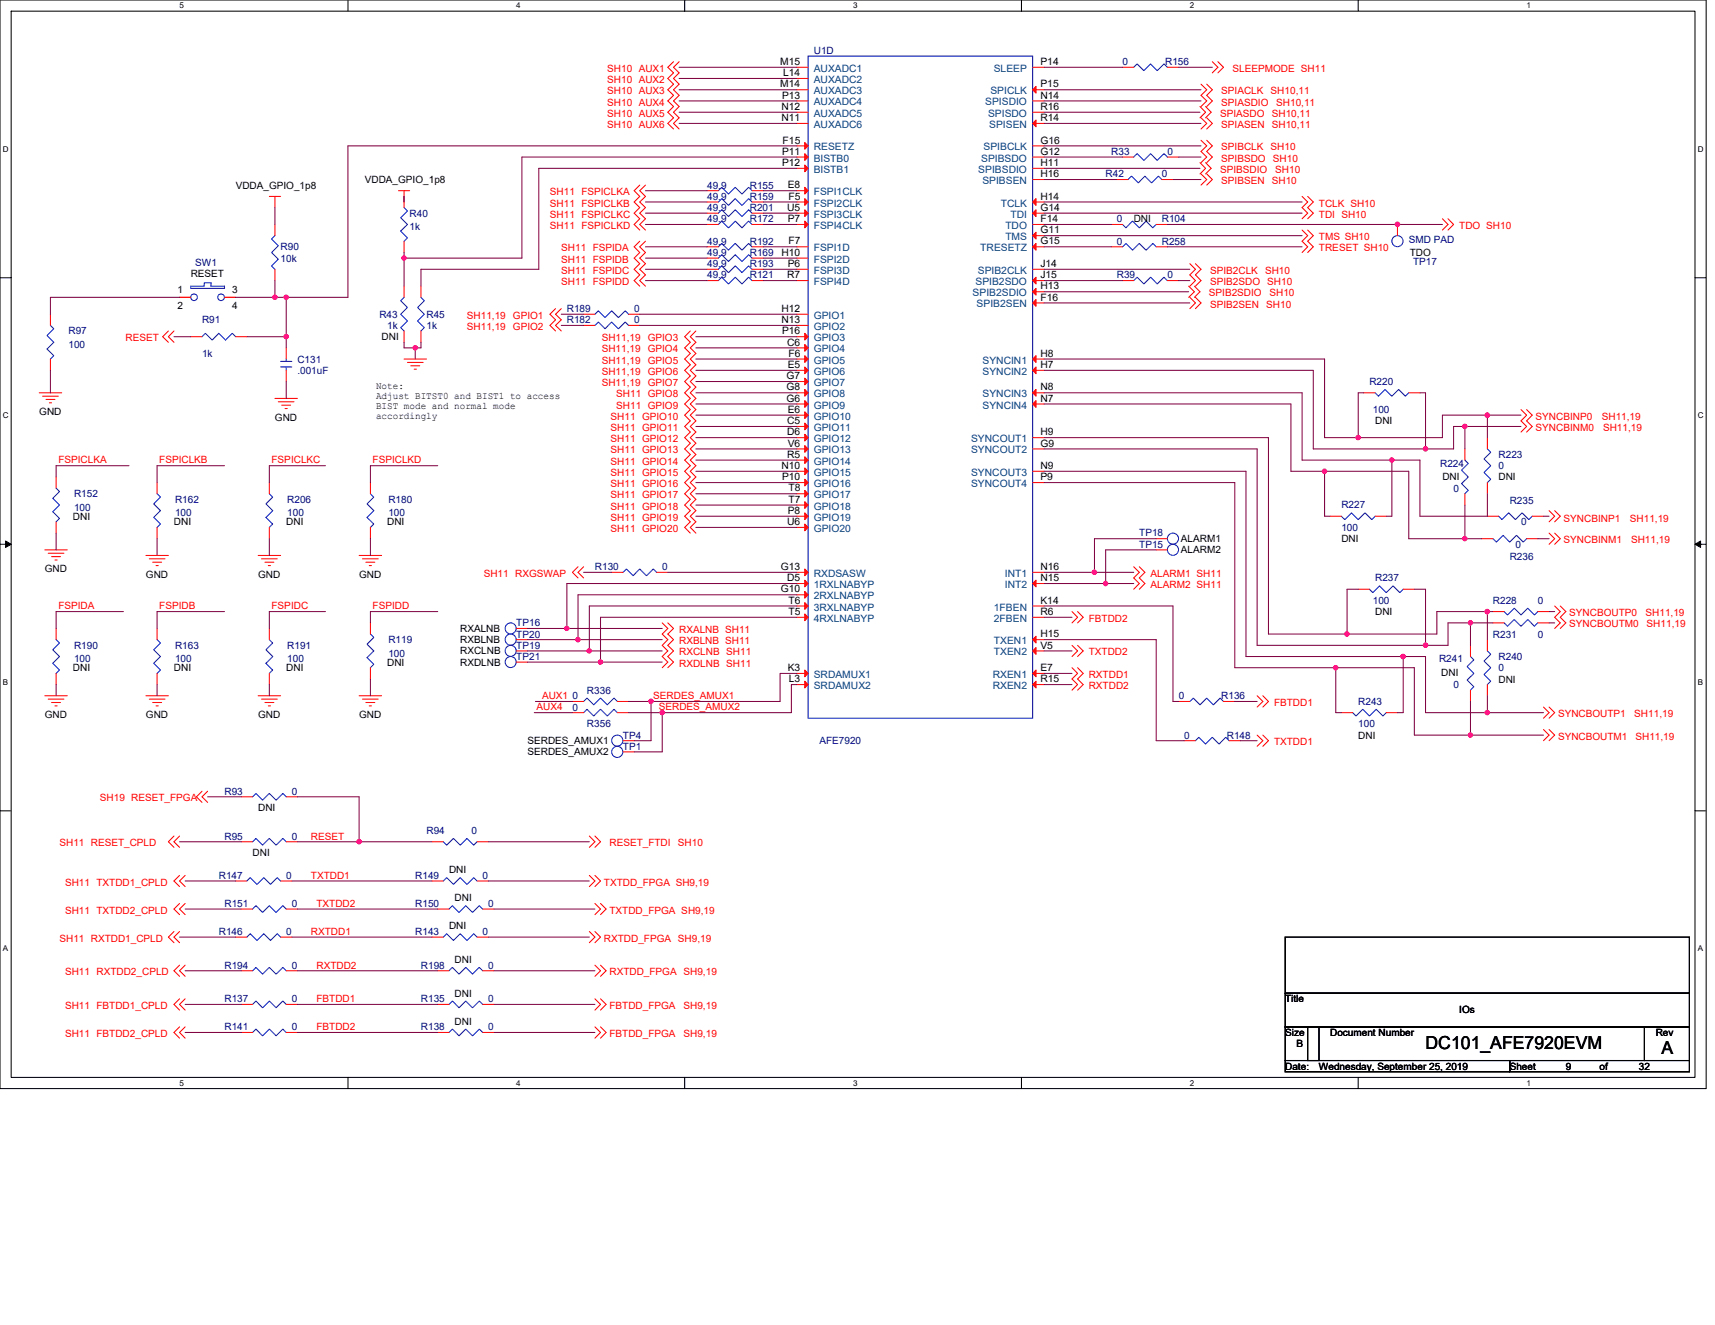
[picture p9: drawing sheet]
<svg xmlns="http://www.w3.org/2000/svg" width="279mm" height="216mm" viewBox="0 0 279 216" stroke-linecap="round" stroke-linejoin="round" font-family="sans-serif">
<path d="M0 0h278v177.4h-278zM1.8 1.8h274.3v173.8h-274.3z" fill="none" stroke="#000" stroke-width=".17"/>
<g fill="#fff">
<path d="M29.3 .2h.7v1.5h-.7z"/>
<path d="M29.3 175.7h.7v1.5h-.7z"/>
</g>
<path d="M56.7 0v1.8M56.7 175.6v1.8" fill="none" stroke="#000" stroke-width=".17"/>
<g fill="#fff">
<path d="M84.1 .2h.7v1.5h-.7z"/>
<path d="M84.1 175.7h.7v1.5h-.7z"/>
</g>
<path d="M111.5 0v1.8M111.5 175.6v1.8" fill="none" stroke="#000" stroke-width=".17"/>
<g fill="#fff">
<path d="M139 .2h.7v1.5h-.7z"/>
<path d="M139 175.7h.7v1.5h-.7z"/>
</g>
<path d="M166.4 0v1.8M166.4 175.6v1.8" fill="none" stroke="#000" stroke-width=".17"/>
<g fill="#fff">
<path d="M193.8 .2h.8v1.5h-.8z"/>
<path d="M193.8 175.7h.8v1.5h-.8z"/>
</g>
<path d="M221.3 0v1.8M221.3 175.6v1.8" fill="none" stroke="#000" stroke-width=".17"/>
<g fill="#fff">
<path d="M248.7 .2h.7v1.5h-.7z"/>
<path d="M248.7 175.7h.7v1.5h-.7z"/>
<path d="M.5 23.5h.9v1.5h-.9z"/>
<path d="M276.6 23.5h1v1.5h-1z"/>
<path d="M.5 67h.9v1.4h-.9z"/>
<path d="M276.6 67h1v1.4h-1z"/>
</g>
<path d="M0 45.3h1.8M276.1 45.3h1.9" fill="none" stroke="#000" stroke-width=".17"/>
<g fill="#fff">
<path d="M.5 110.4h.8v1.5h-.8z"/>
<path d="M276.6 110.4h.9v1.5h-.9z"/>
</g>
<path d="M0 88.7h1.8M276.1 88.7h1.9" fill="none" stroke="#000" stroke-width=".17"/>
<path d="M.9 88.2l.9 .5-.9 .5zM276.1 88.7l1-.5v1z" fill="#000" stroke="#000" stroke-width=".16"/>
<g fill="#fff">
<path d="M.5 153.8h.8v1.5h-.8z"/>
<path d="M276.6 153.8h.9v1.5h-.9z"/>
</g>
<path d="M0 132.1h1.8M276.1 132.1h1.9M209.4 152.7h65.8v9.1h-65.8zM209.4 161.8h65.8v5.5h-65.8zM209.4 167.3h5.5v5.5h-5.5zM209.4 172.8h36.6v1.8h-36.6zM213 167.3h54.9v5.5h-54.9zM246 172.8h29.2v1.8h-29.2zM267.9 167.3h7.3v5.5h-7.3z" fill="none" stroke="#000" stroke-width=".17"/>
<g fill="none" stroke="#f00" stroke-width=".17">
<path d="M109.7 10.1l-.9 .9 .9 .9-.9 .9 .9 .9-.9 .9 .9 .9-.9 .9 .9 1-.9 .9 .9 .9-.9 .9 .9 .9M110.6 10.1l-.9 .9 .9 .9-.9 .9 .9 .9-.9 .9 .9 .9-.9 .9 .9 1-.9 .9 .9 .9-.9 .9 .9 .9M129.8 11h1.9M129.8 12.8h1.9M129.8 14.6h1.9M129.8 16.4h1.9M129.8 18.3h1.9M168.2 14.6h1.9M168.2 16.4h1.9M168.2 18.3h1.9M168.2 11h1.9M182.9 11h1.8"/>
<path d="M190.2 11h1.8M195.5 17.4l.9 .9-.9 .9M195.7 13.7l.9 .9-.9 .9 .9 .9-.9 1M195.7 19.2l.9 .9-.9 .9M196.4 17.4l.9 .9-.9 .9M196.6 13.7l.9 .9-.9 .9 .9 .9-.9 1M196.6 19.2l.9 .9-.9 .9M197.5 10.1l.9 .9-.9 .9M198.4 10.1l.9 .9-.9 .9M43.9 32h1.8M44.8 32v1.8M44.8 36.6v1.8"/>
<path d="M64.9 31.1h1.8M65.8 31.1v1.8M65.8 32v1.8M65.8 39.3v1.8M104.2 30.2l-.9 .9 .9 .9-.9 .9 .9 .9-.9 .9 .9 .9-.9 1 .9 .9M104.2 39.3l-.9 .9 .9 .9-.9 1 .9 .9-.9 .9 .9 .9-.9 .9 .9 .9M105.2 30.2l-1 .9 1 .9-1 .9 1 .9-1 .9 1 .9-1 1 1 .9M105.2 39.3l-1 .9 1 .9-1 1 1 .9-1 .9 1 .9-1 .9 1 .9M115.2 32.9h1.8M115.2 31.1h1.8M115.2 34.7h1.8M115.2 36.6h1.8"/>
<path d="M122.5 32.9h1.9M122.5 31.1h1.9M122.5 34.7h1.9M122.5 36.6h1.9M129.8 20.1h1.9M129.8 25.6h1.9M129.8 27.4h1.9M129.8 31.1h1.9M129.8 32.9h1.9M129.8 34.7h1.9M129.8 36.6h1.9M129.8 23.8h1.9"/>
<path d="M168.2 20.1h1.9M168.2 23.8h1.9M168.2 25.6h1.9M168.2 29.3h1.9M168.2 27.4h1.9M168.2 32.9h1.9M168.2 34.7h1.9M168.2 36.6h1.9M168.2 38.4h1.9M181 36.6h1.9M181.9 29.3h1.9M182.9 25.6h1.8"/>
<path d="M188.4 36.6h1.8M189.3 29.3h1.8M190.2 25.6h1.8M195.5 26.5l.9 .9-.9 .9M195.7 22.9l.9 .9-.9 .9 .9 .9-.9 .9M195.7 28.3l.9 1-.9 .9M196.4 26.5l.9 .9-.9 .9M196.6 22.9l.9 .9-.9 .9 .9 .9-.9 .9M196.6 28.3l.9 1-.9 .9M212.1 37.5l.9 .9-.9 .9 .9 .9-.9 .9M212.1 32l.9 .9-.9 .9 .9 .9-.9 .9M213 37.5l1 .9-1 .9 1 .9-1 .9"/>
<path d="M213 32l1 .9-1 .9 1 .9-1 .9M227.7 36.6v1.8M235 35.6l.9 1-.9 .9M235.9 35.6l.9 1-.9 .9M8.2 51.2v1.8M8.2 58.5v1.8M27.4 53.9l-.9 1 .9 .9M28.3 53.9l-.9 1 .9 .9M29.3 48.5h1.8M31.1 54.9h1.8M36.6 48.5h1.8M38.4 54.9h1.8"/>
<path d="M44.8 43.9v1.8M46.6 56.7v1.8M65.8 58.5h3.7M65.8 46.6v1.9M65.8 53.9v1.9M66.4 59.1h2.5M66.9 59.6h1.5M68.6 46.6v1.9M68.6 53.9v1.9M90.5 50.3l-.9 .9 .9 .9-.9 .9 .9 .9M91.4 50.3l-.9 .9 .9 .9-.9 .9 .9 .9M95.1 51.2h1.8"/>
<path d="M95.1 53h1.8M102.4 51.2h1.8M102.4 53h1.8M112.5 53.9l-1 1 1 .9-1 .9 1 .9-1 .9 1 .9-1 .9 1 1-1 .9 1 .9-1 .9 1 .9-1 .9 1 .9-1 .9 1 1-1 .9 1 .9-1 .9 1 .9-1 1 1 .9-1 .9 1 .9-1 .9 1 .9-1 .9 1 .9-1 1 1 .9-1 .9 1 .9-1 .9 1 .9-1 .9 1 1M113.4 53.9l-.9 1 .9 .9-.9 .9 .9 .9-.9 .9 .9 .9-.9 .9 .9 1-.9 .9 .9 .9-.9 .9 .9 .9-.9 .9 .9 .9-.9 .9 .9 1-.9 .9 .9 .9-.9 .9 .9 .9-.9 1 .9 .9-.9 .9 .9 .9-.9 .9 .9 .9-.9 .9 .9 .9-.9 1 .9 .9-.9 .9 .9 .9-.9 .9 .9 .9-.9 .9 .9 1M115.2 42.1h1.8M115.2 45.7h1.8M115.2 40.2h1.8M115.2 43.9h1.8M122.5 42.1h1.9M122.5 45.7h1.9M122.5 40.2h1.9"/>
<path d="M122.5 43.9h1.9M129.8 40.2h1.9M129.8 42.1h1.9M129.8 43.9h1.9M129.8 45.7h1.9M129.8 51.2h1.9M129.8 53h1.9M129.8 54.9h1.9M129.8 56.7h1.9M129.8 58.5h1.9M168.2 45.7h1.9M168.2 58.5h1.9"/>
<path d="M168.2 40.2h1.9M168.2 47.5h1.9M168.2 49.4h1.9M168.2 43.9h1.9M181 40.2h1.9M182.9 45.7h1.8M188.4 40.2h1.8M190.2 45.7h1.8M193.7 46.6l.9 .9-.9 1M193.8 43l1 .9-1 .9 1 .9-1 .9M193.8 48.5l1 .9-1 .9M194.6 46.6l.9 .9-.9 1"/>
<path d="M194.8 43l.9 .9-.9 .9 .9 .9-.9 .9M194.8 48.5l.9 .9-.9 .9M6.4 64h3.7M6.9 64.6h2.6M7.5 65.1h1.5M8 65.6h.4M9.1 77.7v1.8M25.6 78.6v1.9M43.9 78.6v1.9M44.8 64.9h3.7M45.3 65.5h2.6M45.9 66h1.4"/>
<path d="M46.4 66.6h.4M46.6 60.3v1.9M60.3 78.6v1.9M67.5 60.2h.3M129.8 60.3h1.9M129.8 62.2h1.9M129.8 64h1.9M129.8 65.8h1.9M129.8 67.6h1.9M129.8 69.5h1.9M129.8 71.3h1.9M129.8 73.2h1.9"/>
<path d="M129.8 75h1.9M129.8 76.8h1.9M129.8 78.6h1.9M168.2 60.3h1.9M168.2 65.8h1.9M168.2 64h1.9M168.2 73.2h1.9M168.2 78.6h1.9M168.2 71.3h1.9M168.2 76.8h1.9M222.2 64h1.8M229.5 64h1.8"/>
<path d="M238.7 73.2v1.8M242.3 71.3v1.9M242.3 78.6v1.9M247.8 66.7l.9 .9-.9 1 .9 .9-.9 .9M248.7 66.7l.9 .9-.9 1 .9 .9-.9 .9M7.3 89.6h3.7M7.9 90.1h2.5M8.4 90.7h1.5M9 91.2h.3M9.1 85v1.9M23.8 90.5h3.6M24.3 91.1h2.6"/>
<path d="M24.9 91.6h1.4M25.4 92.2h.4M25.6 85.9v1.9M42.1 90.5h3.6M42.6 91.1h2.6M43.2 91.6h1.4M43.7 92.2h.4M43.9 85.9v1.9M58.5 90.5h3.7M59.1 91.1h2.5M59.6 91.6h1.5M60.2 92.2h.3"/>
<path d="M60.3 85.9v1.9M94.2 92.4l-.9 .9 .9 .9M95.1 92.4l-.9 .9 .9 .9M99.7 93.3h1.8M107 93.3h1.8M129.8 80.5h1.9M129.8 82.3h1.9M129.8 84.1h1.9M129.8 85.9h1.9M129.8 93.3h1.9M129.8 95.1h1.9M129.8 96.9h1.9"/>
<path d="M129.8 98.7h1.9M168.2 98.7h1.9M168.2 93.3h1.9M168.2 95.1h1.9M174.6 99.7l1 .9-1 .9M175.6 99.7l.9 .9-.9 .9M184.7 92.4l.9 .9-.9 .9 .9 .9-.9 .9M185.6 92.4l.9 .9-.9 .9 .9 .9-.9 .9M188.4 87.8h1.8M188.4 89.6h1.8M216.7 84.1h1.8M221.3 96h1.8"/>
<path d="M224 84.1h1.8M228.6 96h1.8M238.7 80.5v1.8M241.4 87.8h1.8M242.3 84.1h1.8M243.2 99.7h1.8M248.7 87.8h1.8M249.6 84.1h1.9M250.5 99.7h1.9M252.4 83.2l.9 .9-.9 .9M252.4 86.9l.9 .9-.9 .9M253.3 83.2l.9 .9-.9 .9"/>
<path d="M253.3 86.9l.9 .9-.9 .9M253.3 98.7l.9 1-.9 .9 .9 .9-.9 .9M254.2 98.7l.9 1-.9 .9 .9 .9-.9 .9M7.3 113.4h3.7M7.9 113.9h2.5M8.4 114.5h1.5M9 115h.3M9.1 102.4v1.8M9.1 109.7v1.8M23.8 113.4h3.6M24.3 113.9h2.6M24.9 114.5h1.4"/>
<path d="M25.4 115h.4M25.6 102.4v1.8M25.6 109.7v1.8M42.1 113.4h3.6M42.6 113.9h2.6M43.2 114.5h1.4M43.7 115h.4M43.9 102.4v1.8M43.9 109.7v1.8M58.5 113.4h3.7M59.1 113.9h2.5M59.6 114.5h1.5"/>
<path d="M60.2 115h.3M60.3 101.5v1.8M60.3 108.8v1.8M84.1 102.4h1.8M84.1 104.2h1.8M84.1 107.9h1.8M84.1 106.1h1.8M93.3 114.3h1.8M93.3 116.1h1.8M100.6 114.3h1.8M100.6 116.1h1.8M107.9 101.5l.9 .9-.9 .9 .9 .9-.9 1 .9 .9-.9 .9 .9 .9-.9 .9"/>
<path d="M108.8 101.5l.9 .9-.9 .9 .9 .9-.9 1 .9 .9-.9 .9 .9 .9-.9 .9M129.8 100.6h1.9M129.8 109.7h1.9M129.8 111.5h1.9M168.2 109.7h1.9M168.2 111.5h1.9M168.2 100.6h1.9M168.2 104.2h1.9M168.2 106.1h1.9M174.6 108.8l1 .9-1 .9 1 .9-1 1M174.6 105.2l1 .9-1 .9M175.6 108.8l.9 .9-.9 .9 .9 .9-.9 1"/>
<path d="M175.6 105.2l.9 .9-.9 .9M192 114.3h1.8M199.3 114.3h1.9M204.8 113.4l.9 .9-.9 .9M204.8 119.8l.9 .9-.9 .9M205.7 113.4l1 .9-1 .9M205.7 119.8l1 .9-1 .9M218.5 116.1h1.9M225.8 116.1h1.9M239.6 105.2v1.8M239.6 112.5v1.8M242.3 104.2v1.9"/>
<path d="M242.3 111.5v1.9M243.2 101.5h1.8M250.5 101.5h1.9M251.5 115.2l.9 .9-.9 .9M251.5 118.9l.9 .9-.9 .9M252.4 115.2l.9 .9-.9 .9M252.4 118.9l.9 .9-.9 .9M28.3 136.2l-.9 1 .9 .9M29.3 136.2l-1 1 1 .9M32.9 128.9l-.9 .9 .9 .9M33.8 128.9l-.9 .9 .9 .9M39.3 137.2h1.8"/>
<path d="M39.3 129.8h1.8M46.6 137.2h1.9M46.6 129.8h1.9M70.4 137.2h1.8M77.7 137.2h1.8M96 136.2l.9 1-.9 .9M96.9 136.2l.9 1-.9 .9M101.5 120.7h1.8M101.5 122.5h1.8M192.9 120.7h1.9M200.2 120.7h1.9M28.3 151.8l-.9 .9 .9 .9"/>
<path d="M29.3 142.6l-1 1 1 .9M29.3 147.2l-1 .9 1 .9M29.3 157.3l-1 .9 1 .9M29.3 151.8l-1 .9 1 .9M30.2 142.6l-.9 1 .9 .9M30.2 147.2l-.9 .9 .9 .9M30.2 157.3l-.9 .9 .9 .9M38.4 143.6h1.8M38.4 152.7h1.8M39.3 148.1h1.8M39.3 158.2h1.8M45.7 143.6h1.8"/>
<path d="M45.7 152.7h1.8M46.6 148.1h1.9M46.6 158.2h1.9M70.4 143.6h1.8M70.4 152.7h1.8M71.3 148.1h1.9M71.3 158.2h1.9M77.7 143.6h1.8M77.7 152.7h1.8M78.6 148.1h1.9M78.6 158.2h1.9M96 142.6l.9 1-.9 .9"/>
<path d="M96 151.8l.9 .9-.9 .9M96.9 142.6l.9 1-.9 .9M96.9 147.2l.9 .9-.9 .9M96.9 151.8l.9 .9-.9 .9M96.9 157.3l.9 .9-.9 .9M97.8 147.2l.9 .9-.9 .9M97.8 157.3l.9 .9-.9 .9M29.3 162.8l-1 .9 1 .9M29.3 167.3l-1 .9 1 1M30.2 162.8l-.9 .9 .9 .9M30.2 167.3l-.9 .9 .9 1M39.3 163.7h1.8"/>
<path d="M39.3 168.2h1.8M46.6 163.7h1.9M46.6 168.2h1.9M71.3 168.2h1.9M71.3 163.7h1.9M78.6 168.2h1.9M78.6 163.7h1.9M96.9 162.8l.9 .9-.9 .9M96.9 167.3l.9 .9-.9 1M97.8 162.8l.9 .9-.9 .9M97.8 167.3l.9 .9-.9 1"/>
</g>
<g fill="none" stroke="#00f" stroke-width=".17">
<path d="M131.7 9.1h36.5v107.9h-36.5zM184.7 11l.6-.6 1.1 1.1 1.1-1.1 1 1.1 1.1-1.1 .6 .6M44.8 38.4l-.6 .5 1.1 1.1-1.1 1.1 1.1 1.1-1.1 1.1 .6 .6M65.8 33.8l.6 .6-1.1 1.1 1.1 1.1-1.1 1.1 1.1 1.1-.6 .5M117 32.9l.6-.5 1.1 1.1 1.1-1.1 1.1 1.1 1.1-1.1 .5 .5M117 31.1l.6-.6 1.1 1.1 1.1-1.1 1.1 1.1 1.1-1.1 .5 .6M117 34.7l.6-.5 1.1 1.1 1.1-1.1 1.1 1.1 1.1-1.1 .5 .5M117 36.6l.6-.6 1.1 1.1 1.1-1.1 1.1 1.1 1.1-1.1 .5 .6M182.9 36.6l.5 .5 1.1-1.1 1.1 1.1 1.1-1.1 1.1 1.1 .6-.5M183.8 29.3l.5-.6 1.1 1.1 1.1-1.1 1.1 1.1 1.1-1.1 .6 .6M184.7 25.6l.6-.6 1.1 1.1 1.1-1.1 1 1.1 1.1-1.1 .6 .6M8.2 53l.6 .6-1.1 1.1 1.1 1.1-1.1 1.1 1.1 1.1-.6 .5"/>
<path d="M31.1 46.6h2.2v-.5h1.1v.5h2.2v.4h-5.5zM38.4 54.9l-.6-.6-1.1 1.1-1.1-1.1-1 1.1-1.1-1.1-.6 .6M45.7 58.9h1.8M45.7 59.8h1.8M46.6 58.5v.4M46.6 59.8v.5M65.8 48.5l-.5 .5 1.1 1.1-1.1 1.1 1.1 1.1-1.1 1.1 .5 .5M68.6 48.5l.5 .5-1.1 1.1 1.1 1.1-1.1 1.1 1.1 1.1-.5 .5M96.9 51.2l.6-.5 1.1 1.1 1.1-1.1 1.1 1.1 1.1-1.1 .5 .5M96.9 53l.6-.5 1.1 1.1 1.1-1.1 1.1 1.1 1.1-1.1 .5 .5M117 42.1l.6-.6 1.1 1.1 1.1-1.1 1.1 1.1 1.1-1.1 .5 .6M117 45.7l.6-.5 1.1 1.1 1.1-1.1 1.1 1.1 1.1-1.1 .5 .5"/>
<path d="M117 40.2l.6-.5 1.1 1.1 1.1-1.1 1.1 1.1 1.1-1.1 .5 .5M117 43.9l.6-.6 1.1 1.1 1.1-1.1 1.1 1.1 1.1-1.1 .5 .6M182.9 40.2l.5-.5 1.1 1.1 1.1-1.1 1.1 1.1 1.1-1.1 .6 .5M184.7 45.7l.6-.5 1.1 1.1 1.1-1.1 1 1.1 1.1-1.1 .6 .5M9.1 79.5l.6 .6-1.1 1.1 1.1 1.1-1.1 1.1 1.1 1.1-.6 .5M224 64l.6 .6 1.1-1.1 1.1 1.1 1.1-1.1 1.1 1.1 .5-.6M238.7 75l.5 .5-1.1 1.1 1.1 1.1-1.1 1.1 1.1 1.1-.5 .6M242.3 73.2l.6 .5-1.1 1.1 1.1 1.1-1.1 1.1 1.1 1.1-.6 .5M25.6 80.5l.5 .5-1.1 1.1 1.1 1.1-1.1 1.1 1.1 1.1-.5 .5M43.9 80.5l.5 .5-1.1 1.1 1.1 1.1-1.1 1.1 1.1 1.1-.5 .5M60.3 80.5l.6 .5-1.1 1.1 1.1 1.1-1.1 1.1 1.1 1.1-.6 .5M101.5 93.3l.5-.6 1.1 1.1 1.1-1.1 1.1 1.1 1.1-1.1 .6 .6"/>
<path d="M218.5 84.1l.6 .6 1.1-1.1 1.1 1.1 1.1-1.1 1.1 1.1 .5-.6M223.1 96l.5 .6 1.1-1.1 1.1 1.1 1.1-1.1 1.1 1.1 .6-.6M243.2 87.8l.6 .5 1.1-1.1 1.1 1.1 1.1-1.1 1.1 1.1 .5-.5M244.1 84.1l.6 .6 1.1-1.1 1.1 1.1 1.1-1.1 1.1 1.1 .5-.6M245 99.7l.6 .5 1.1-1.1 1.1 1.1 1.1-1.1 1.1 1.1 .5-.5M9.1 104.2l.6 .6-1.1 1.1 1.1 1.1-1.1 1.1 1.1 1.1-.6 .5M25.6 104.2l.5 .6-1.1 1.1 1.1 1.1-1.1 1.1 1.1 1.1-.5 .5M43.9 104.2l.5 .6-1.1 1.1 1.1 1.1-1.1 1.1 1.1 1.1-.5 .5M60.3 103.3l.6 .6-1.1 1.1 1.1 1.1-1.1 1.1 1.1 1-.6 .6M95.1 114.3l.5-.6 1.1 1.2 1.1-1.2 1.1 1.2 1.1-1.2 .6 .6M95.1 116.1l.5-.5 1.1 1.1 1.1-1.1 1.1 1.1 1.1-1.1 .6 .5M193.8 114.3l.6-.6 1.1 1.2 1.1-1.2 1.1 1.2 1.1-1.2 .5 .6"/>
<path d="M220.4 116.1l.5 .6 1.1-1.1 1.1 1.1 1.1-1.1 1.1 1.1 .5-.6M239.6 107l.5 .5-1.1 1.1 1.1 1.1-1.1 1.1 1.1 1.1-.5 .6M242.3 106.1l.6 .5-1.1 1.1 1.1 1.1-1.1 1.1 1.1 1.1-.6 .5M245 101.5l.6 .5 1.1-1.1 1.1 1.1 1.1-1.1 1.1 1.1 .5-.5M41.1 137.2l.6-.6 1.1 1.1 1.1-1.1 1.1 1.1 1.1-1.1 .5 .6M41.1 129.8l.6-.5 1.1 1.1 1.1-1.1 1.1 1.1 1.1-1.1 .5 .5M72.2 137.2l.6 .5 1.1-1.1 1.1 1.1 1.1-1.1 1.1 1.1 .5-.5M194.8 120.7l.5-.6 1.1 1.1 1.1-1.1 1.1 1.1 1.1-1.1 .5 .6M40.2 143.6l.6-.6 1.1 1.1 1.1-1.1 1.1 1.1 1.1-1.1 .5 .6M40.2 152.7l.6-.6 1.1 1.1 1.1-1.1 1.1 1.1 1.1-1.1 .5 .6M41.1 148.1l.6-.5 1.1 1.1 1.1-1.1 1.1 1.1 1.1-1.1 .5 .5M41.1 158.2l.6-.6 1.1 1.1 1.1-1.1 1.1 1.1 1.1-1.1 .5 .6"/>
<path d="M72.2 143.6l.6-.6 1.1 1.1 1.1-1.1 1.1 1.1 1.1-1.1 .5 .6M72.2 152.7l.6-.6 1.1 1.1 1.1-1.1 1.1 1.1 1.1-1.1 .5 .6M73.2 148.1l.5-.5 1.1 1.1 1.1-1.1 1.1 1.1 1.1-1.1 .5 .5M73.2 158.2l.5-.6 1.1 1.1 1.1-1.1 1.1 1.1 1.1-1.1 .5 .6M41.1 163.7l.6-.6 1.1 1.1 1.1-1.1 1.1 1.1 1.1-1.1 .5 .6M41.1 168.2l.6-.5 1.1 1.1 1.1-1.1 1.1 1.1 1.1-1.1 .5 .5M73.2 168.2l.5-.5 1.1 1.1 1.1-1.1 1.1 1.1 1.1-1.1 .5 .5M73.2 163.7l.5-.6 1.1 1.1 1.1-1.1 1.1 1.1 1.1-1.1 .5 .6"/>
<circle cx="227.7" cy="39.3" r=".9"/>
<circle cx="31.6" cy="48.4" r=".54"/>
<circle cx="36" cy="48.4" r=".54"/>
<circle cx="191.1" cy="87.8" r=".9"/>
<circle cx="191.1" cy="89.6" r=".9"/>
<circle cx="83.2" cy="104.2" r=".9"/>
<circle cx="83.2" cy="107.9" r=".9"/>
<circle cx="83.2" cy="106.1" r=".9"/>
<circle cx="83.2" cy="102.4" r=".9"/>
<circle cx="100.6" cy="122.5" r=".91"/>
<circle cx="100.6" cy="120.7" r=".9"/>
</g>
<g fill="#f00" stroke="#f00" stroke-width=".17">
<path d="M131.1 25l.6 .6-.6 .5z"/>
<path d="M131.1 26.9l.6 .5-.6 .6z"/>
<path d="M131.1 30.5l.6 .6-.6 .5z"/>
<path d="M131.1 32.4l.6 .5-.6 .6z"/>
<path d="M131.1 34.2l.6 .5-.6 .6z"/>
<path d="M131.1 36l.6 .6-.6 .5z"/>
<path d="M131.1 23.2l.6 .6-.6 .5z"/>
<path d="M131.1 54.3l.6 .6-.6 .5z"/>
<path d="M131.1 56.1l.6 .6-.6 .5z"/>
<path d="M131.1 58l.6 .5-.6 .6z"/>
<path d="M131.1 59.8l.6 .5-.6 .6z"/>
<path d="M131.1 61.6l.6 .6-.6 .5z"/>
<path d="M131.1 63.5l.6 .5-.6 .6z"/>
<path d="M131.1 65.3l.6 .5-.6 .6z"/>
<path d="M131.1 67.1l.6 .5-.6 .6z"/>
<path d="M131.1 68.9l.6 .6-.6 .5z"/>
<path d="M131.1 70.8l.6 .5-.6 .6z"/>
<path d="M131.1 72.6l.6 .6-.6 .5z"/>
<path d="M131.1 74.4l.6 .6-.6 .5z"/>
<path d="M131.1 76.2l.6 .6-.6 .5z"/>
<path d="M131.1 78.1l.6 .5-.6 .6z"/>
<path d="M131.1 79.9l.6 .6-.6 .5z"/>
<path d="M131.1 81.7l.6 .6-.6 .5z"/>
<path d="M131.1 83.6l.6 .5-.6 .6z"/>
<path d="M131.1 85.4l.6 .5-.6 .6z"/>
<path d="M131.1 92.7l.6 .6-.6 .5z"/>
<path d="M131.1 94.5l.6 .6-.6 .5z"/>
<path d="M131.1 96.4l.6 .5-.6 .6z"/>
<path d="M131.1 98.2l.6 .5-.6 .6z"/>
<path d="M131.1 100l.6 .6-.6 .5z"/>
<path d="M168.2 109.7l.6-.5v1.1z"/>
<path d="M168.2 111.5l.6-.5v1.1z"/>
<path d="M168.2 45.7l.6-.5v1.1z"/>
<path d="M168.2 14.6l.6-.5v1.1z"/>
<path d="M168.2 20.1l.6-.5v1.1z"/>
<path d="M168.2 60.3l.6-.5v1.1z"/>
<path d="M168.2 65.8l.6-.5v1.1z"/>
<path d="M168.2 58.5l.6-.5v1.1z"/>
<path d="M168.2 64l.6-.5v1.1z"/>
<path d="M168.2 32.9l.6-.5v1.1z"/>
<path d="M168.2 34.7l.6-.5v1.1z"/>
<path d="M168.2 38.4l.6-.6v1.1z"/>
<path d="M168.2 40.2l.6-.5v1.1z"/>
<path d="M168.2 104.2l.6-.5v1.1z"/>
<path d="M168.2 106.1l.6-.6v1.1z"/>
<path d="M168.2 95.1l.6-.6v1.1z"/>
<path d="M168.2 47.5l.6-.5v1.1z"/>
<path d="M168.2 49.4l.6-.6v1.1z"/>
<path d="M131.1 109.2l.6 .5-.6 .6z"/>
<path d="M131.1 111l.6 .5-.6 .6z"/>
</g>
<g fill="none" stroke="#800040" stroke-width=".17">
<path d="M110.6 11h19.2M110.6 16.4h19.2M110.6 18.3h19.2M110.6 12.8h19.2M110.6 14.6h19.2M170.1 14.6h25.6M170.1 16.4h25.6M170.1 11h12.8M170.1 18.3h25.4M192 11h5.5M44.8 33.8v2.8M65.8 32v.9"/>
<path d="M105.2 31.1h10M105.2 32.9h10M105.2 34.7h10M105.2 36.6h10M110.6 20.1h19.2M124.4 31.1h5.4M124.4 32.9h5.4M124.4 34.7h5.4M124.4 36.6h5.4M129.8 23.8h-73.1v24.7h-10.1M129.8 25.6h-44.8v16.5h-19.2M129.8 27.4h-42v16.5h-19.2v2.7"/>
<path d="M170.1 36.6h10.9M170.1 32.9h42M170.1 34.7h42M170.1 38.4h42M170.1 29.3h11.8M170.1 20.1h25.6M170.1 23.8h25.6M170.1 25.6h12.8M170.1 27.4h25.4M191.1 29.3h4.6M192 25.6h3.7M235 36.6h-44.8"/>
<path d="M28.3 54.9h2.8M29.3 48.5h-21.1v2.7M38.4 48.5h6.4M40.2 54.9h6.4M44.8 48.5h1.8v6.4M44.8 45.7v2.8M46.6 54.9v1.8M65.8 42.1v4.5M65.8 41.1v1M65.8 55.8v.9h1.8M67.6 56.7v1.8M68.6 55.8v.9h-1"/>
<path d="M91.4 51.2h3.7M91.4 53h3.7M104.2 51.2h25.6M104.2 53h25.6M105.2 45.7h10M105.2 40.2h10M105.2 42.1h10M105.2 43.9h10M113.4 54.9h16.4M113.4 56.7h16.4M113.4 58.5h16.4M124.4 45.7h5.4"/>
<path d="M124.4 40.2h5.4M124.4 42.1h5.4M124.4 43.9h5.4M170.1 58.5h45.7v12.8h5.5M170.1 45.7h12.8M170.1 43.9h23.7M170.1 49.4h23.7M170.1 40.2h10.9M170.1 47.5h23.6M190.2 40.2h21.9M192 45.7h1.8M8.2 60.3v3.7"/>
<path d="M21 75.9h-11.9v1.8M36.6 75.9h-11v2.7M46.6 62.2v2.7M53 75.9h-9.1v2.7M71.3 75.9h-11v2.7M113.4 60.3h16.4M113.4 62.2h16.4M113.4 64h16.4M113.4 65.8h16.4M113.4 67.6h16.4M113.4 69.5h16.4M113.4 71.3h16.4"/>
<path d="M113.4 73.2h16.4M113.4 75h16.4M113.4 76.8h16.4M113.4 78.6h16.4M170.1 65.8h40.2v11h5.5M170.1 60.3h43.9v12.9h18.2M170.1 78.6h31.1v30.2h16.4M170.1 64h42v11h14.7M170.1 76.8h32.9v30.2h25.6M170.1 71.3h36.6v32h12.8M170.1 73.2h34.7v32h27.4M215.8 76.8v7.3h.9"/>
<path d="M215.8 76.8h13.7v11h9.2M222.2 64h-.9v7.3M226.8 75v9.1h-1M226.8 75h4.5v9.1h11v-3.6M231.3 64h.9v9.2M238.7 69.5h9.1M238.7 69.5h-1.9v3.7h-4.6M238.7 69.5v3.7M242.3 67.6h5.5M242.3 67.6h-7.3v3.7h-13.7M242.3 67.6v3.7M9.1 86.9v2.7"/>
<path d="M20.1 99.7h-11v2.7M25.6 87.8v2.7M36.6 99.7h-11v2.7M43.9 87.8v2.7M53 99.7h-9.1v2.7M60.3 87.8v2.7M71.3 99.7h-11v1.8M95.1 93.3h4.6M108.8 93.3h21M113.4 80.5h16.4M113.4 82.3h16.4M113.4 84.1h16.4"/>
<path d="M113.4 85.9h16.4M129.8 98.7h-33.8v7.4M129.8 96.9h-35.6v7.3M129.8 95.1h-37.4v7.3M170.1 98.7h21v15.6h.9M170.1 93.3h8.2M170.1 95.1h10M178.3 93.3h6.4M180.1 95.1h4.6M188.4 87.8h-10.1v5.5M188.4 89.6h-8.3v5.5M221.3 96h-1.8v7.3"/>
<path d="M230.4 96h1.8v9.2M238.7 87.8h2.7M238.7 82.3v5.5M242.3 99.7h.9M242.3 99.7h-8.2v3.6h-14.6M242.3 99.7v4.5M250.5 87.8h1.9M251.5 84.1h.9M252.4 99.7h.9M9.1 111.5v1.9M25.6 111.5v1.9M43.9 111.5v1.9"/>
<path d="M60.3 110.6v2.8M85.9 102.4h6.5M85.9 104.2h8.3M85.9 106.1h10.1M85.9 107.9h11.9M87 116.1h6.3M87.2 114.3h6.1M92.4 102.4h15.5M94.2 104.2h13.7M96 106.1h11.9M97.8 107.9h10.1M102.4 114.3h3.7"/>
<path d="M102.4 116.1h5.5M106.1 114.3v6.4h-2.8M107.9 116.1v6.4h-4.6M129.8 111.5h-.9v4.6h-21M129.8 109.7h-2.7v4.6h-21M129.8 100.6h-32v7.3M170.1 104.2h18.3v16.5h4.5M170.1 100.6h4.5M170.1 109.7h4.5M170.1 111.5h4.5M170.1 106.1h4.5M201.2 114.3h3.6"/>
<path d="M217.6 108.8h12.8v11h9.2M217.6 108.8v7.3h.9M228.6 107v9.1h-.9M228.6 107h3.6v9.1h10.1M239.6 101.5h-3.7v3.7h-3.7M239.6 101.5v3.7M239.6 114.3v5.5M239.6 101.5h3.6M239.6 119.8h11.9M242.3 116.1h9.2M242.3 113.4v2.7M252.4 101.5h.9"/>
<path d="M29.3 137.2h10M33.8 129.8h5.5M48.5 137.2h10M48.5 129.8h10v7.4M58.5 137.2h11.9M79.5 137.2h16.5M202.1 120.7h2.7M29.3 152.7h9.1M30.2 143.6h8.2M30.2 148.1h9.1M30.2 158.2h9.1M47.5 143.6h22.9"/>
<path d="M47.5 152.7h22.9M48.5 148.1h22.8M48.5 158.2h22.8M79.5 143.6h16.5M79.5 152.7h16.5M80.5 148.1h16.4M80.5 158.2h16.4M30.2 163.7h9.1M30.2 168.2h9.1M48.5 163.7h22.8M48.5 168.2h22.8M80.5 163.7h16.4"/>
<path d="M80.5 168.2h16.4"/>
</g>
<g fill="#f0f" stroke="#f0f" stroke-width=".17">
<circle cx="227.7" cy="36.6" r=".36"/>
<circle cx="65.8" cy="42" r=".35"/>
<circle cx="44.8" cy="48.4" r=".36"/>
<circle cx="46.6" cy="48.4" r=".35"/>
<circle cx="46.6" cy="54.8" r=".36"/>
<circle cx="67.7" cy="56.7" r=".36"/>
<circle cx="221.3" cy="71.3" r=".35"/>
<circle cx="232.2" cy="73.1" r=".36"/>
<circle cx="242.3" cy="67.6" r=".36"/>
<circle cx="238.6" cy="69.5" r=".35"/>
<circle cx="226.7" cy="75" r=".35"/>
<circle cx="215.8" cy="76.8" r=".36"/>
<circle cx="238.6" cy="87.8" r=".35"/>
<circle cx="242.3" cy="99.7" r=".36"/>
<circle cx="239.6" cy="101.5" r=".35"/>
<circle cx="219.4" cy="103.3" r=".36"/>
<circle cx="232.2" cy="105.1" r=".36"/>
<circle cx="228.6" cy="107" r=".36"/>
<circle cx="217.6" cy="108.8" r=".36"/>
<circle cx="106" cy="114.3" r=".36"/>
<circle cx="107.9" cy="116.1" r=".35"/>
<circle cx="242.3" cy="116.1" r=".36"/>
<circle cx="239.6" cy="119.8" r=".35"/>
<circle cx="58.5" cy="137.1" r=".36"/>
<circle cx="178.3" cy="93.2" r=".36"/>
<circle cx="180.1" cy="95.1" r=".36"/>
<circle cx="92.3" cy="102.4" r=".35"/>
<circle cx="96" cy="106.1" r=".36"/>
<circle cx="94.2" cy="104.2" r=".36"/>
<circle cx="97.8" cy="107.9" r=".35"/>
</g>
<g font-size="2.9">
<text x="232.2" y="170.9">DC101_AFE7920EVM</text>
<text x="270.7" y="171.8">A</text>
</g>
<g font-size="1.7">
<text x="127.1" y="10.6">M15</text>
<text x="169.5" y="10.6">P14</text>
<text x="127.1" y="14.2">M14</text>
<text x="127.3" y="17.9">N12</text>
<text x="127.4" y="16.1">P13</text>
<text x="127.6" y="12.4">L14</text>
<text x="169.5" y="16.1">N14</text>
<text x="169.5" y="17.9">R16</text>
<text x="169.5" y="14.2">P15</text>
<text x="127.3" y="19.7">N11</text>
<text x="127.5" y="23.4">F15</text>
<text x="169.5" y="23.4">G16</text>
<text x="169.5" y="19.7">R14</text>
<text x="127.4" y="25.2">P11</text>
<text x="127.4" y="27.1">P12</text>
<text x="169.5" y="25.2">G12</text>
<text x="169.5" y="28.9">H16</text>
<text x="169.5" y="27.1">H11</text>
<text x="128.2" y="34.4">U5</text>
<text x="128.3" y="30.7">E8</text>
<text x="128.4" y="32.5">F5</text>
<text x="169.5" y="32.5">H14</text>
<text x="169.5" y="34.4">G14</text>
<text x="127.3" y="41.7">H10</text>
<text x="128.3" y="36.2">P7</text>
<text x="128.4" y="39.8">F7</text>
<text x="169.5" y="39.8">G15</text>
<text x="169.5" y="36.2">F14</text>
<text x="169.5" y="38">G11</text>
<text x="128.2" y="45.3">R7</text>
<text x="128.3" y="43.5">P6</text>
<text x="169.5" y="45.3">J15</text>
<text x="169.5" y="43.5">J14</text>
<text x="169.5" y="47.2">H13</text>
<text x="127.3" y="50.8">H12</text>
<text x="127.3" y="52.6">N13</text>
<text x="169.5" y="49">F16</text>
<text x="127.4" y="54.5">P16</text>
<text x="128.2" y="56.3">C6</text>
<text x="128.3" y="60">E5</text>
<text x="128.4" y="58.1">F6</text>
<text x="169.5" y="60">H7</text>
<text x="169.5" y="58.1">H8</text>
<text x="128.1" y="61.8">G7</text>
<text x="128.1" y="63.6">G8</text>
<text x="128.1" y="65.4">G6</text>
<text x="169.5" y="65.4">N7</text>
<text x="169.5" y="63.6">N8</text>
<text x="128.2" y="69.1">C5</text>
<text x="128.2" y="70.9">D6</text>
<text x="128.3" y="67.3">E6</text>
<text x="169.5" y="70.9">H9</text>
<text x="127.3" y="76.4">N10</text>
<text x="128.2" y="74.6">R5</text>
<text x="128.3" y="72.8">V6</text>
<text x="169.5" y="72.8">G9</text>
<text x="169.5" y="76.4">N9</text>
<text x="127.4" y="78.3">P10</text>
<text x="128.3" y="83.7">P8</text>
<text x="128.4" y="80.1">T8</text>
<text x="128.4" y="81.9">T7</text>
<text x="169.5" y="78.3">P9</text>
<text x="128.2" y="85.6">U6</text>
<text x="127.2" y="92.9">G13</text>
<text x="128.2" y="94.7">D5</text>
<text x="169.5" y="92.9">N16</text>
<text x="169.5" y="94.7">N15</text>
<text x="127.2" y="96.5">G10</text>
<text x="128.4" y="98.4">T6</text>
<text x="128.4" y="100.2">T5</text>
<text x="169.5" y="98.4">K14</text>
<text x="169.5" y="100.2">R6</text>
<text x="169.5" y="103.8">H15</text>
<text x="169.5" y="105.7">V5</text>
<text x="128.3" y="109.3">K3</text>
<text x="128.5" y="111.2">L3</text>
<text x="169.5" y="109.3">E7</text>
<text x="169.5" y="111.2">R15</text>
</g>
<g font-size="1.7" fill="#004080">
<text x="132.6" y="11.7">AUXADC1</text>
<text x="161.9" y="11.7">SLEEP</text>
<text x="132.6" y="13.5">AUXADC2</text>
<text x="132.6" y="15.4">AUXADC3</text>
<text x="132.6" y="17.2">AUXADC4</text>
<text x="160.5" y="17.2">SPISDIO</text>
<text x="161.4" y="15.4">SPICLK</text>
<text x="132.6" y="19">AUXADC5</text>
<text x="132.6" y="20.8">AUXADC6</text>
<text x="161" y="19">SPISDO</text>
<text x="161.2" y="20.8">SPISEN</text>
<text x="132.6" y="26.3">BISTB0</text>
<text x="132.6" y="28.2">BISTB1</text>
<text x="132.6" y="24.5">RESETZ</text>
<text x="159.4" y="28.2">SPIBSDIO</text>
<text x="159.9" y="26.3">SPIBSDO</text>
<text x="160" y="30">SPIBSEN</text>
<text x="160.2" y="24.5">SPIBCLK</text>
<text x="132.6" y="31.8">FSPI1CLK</text>
<text x="132.6" y="33.7">FSPI2CLK</text>
<text x="132.6" y="35.5">FSPI3CLK</text>
<text x="163" y="33.7">TCLK</text>
<text x="164.6" y="35.5">TDI</text>
<text x="132.6" y="37.3">FSPI4CLK</text>
<text x="132.6" y="41">FSPI1D</text>
<text x="159.7" y="41">TRESETZ</text>
<text x="163.8" y="37.3">TDO</text>
<text x="163.8" y="39.1">TMS</text>
<text x="132.6" y="42.8">FSPI2D</text>
<text x="132.6" y="44.6">FSPI3D</text>
<text x="132.6" y="46.5">FSPI4D</text>
<text x="158.9" y="46.5">SPIB2SDO</text>
<text x="159.3" y="44.6">SPIB2CLK</text>
<text x="132.6" y="51.9">GPIO1</text>
<text x="132.6" y="53.8">GPIO2</text>
<text x="158.5" y="48.3">SPIB2SDIO</text>
<text x="159.1" y="50.1">SPIB2SEN</text>
<text x="132.6" y="55.6">GPIO3</text>
<text x="132.6" y="57.4">GPIO4</text>
<text x="132.6" y="59.2">GPIO5</text>
<text x="160.1" y="59.2">SYNCIN1</text>
<text x="132.6" y="61.1">GPIO6</text>
<text x="132.6" y="62.9">GPIO7</text>
<text x="132.6" y="64.7">GPIO8</text>
<text x="160.1" y="61.1">SYNCIN2</text>
<text x="160.1" y="64.7">SYNCIN3</text>
<text x="132.6" y="66.6">GPIO9</text>
<text x="132.6" y="68.4">GPIO10</text>
<text x="132.6" y="70.2">GPIO11</text>
<text x="160.1" y="66.6">SYNCIN4</text>
<text x="132.6" y="72.1">GPIO12</text>
<text x="132.6" y="73.9">GPIO13</text>
<text x="132.6" y="75.7">GPIO14</text>
<text x="132.6" y="77.5">GPIO15</text>
<text x="158.2" y="73.9">SYNCOUT2</text>
<text x="158.2" y="72.1">SYNCOUT1</text>
<text x="158.2" y="77.5">SYNCOUT3</text>
<text x="132.6" y="79.4">GPIO16</text>
<text x="132.6" y="81.2">GPIO17</text>
<text x="132.6" y="83">GPIO18</text>
<text x="158.2" y="79.4">SYNCOUT4</text>
<text x="132.6" y="84.9">GPIO19</text>
<text x="132.6" y="86.7">GPIO20</text>
<text x="132.6" y="94">RXDSASW</text>
<text x="132.6" y="95.8">1RXLNABYP</text>
<text x="163.7" y="94">INT1</text>
<text x="163.7" y="95.8">INT2</text>
<text x="132.6" y="97.7">2RXLNABYP</text>
<text x="132.6" y="99.5">3RXLNABYP</text>
<text x="132.6" y="101.3">4RXLNABYP</text>
<text x="161.9" y="99.5">1FBEN</text>
<text x="161.9" y="101.3">2FBEN</text>
<text x="161.9" y="105">TXEN1</text>
<text x="161.9" y="106.8">TXEN2</text>
<text x="132.6" y="110.5">SRDAMUX1</text>
<text x="132.6" y="112.3">SRDAMUX2</text>
<text x="161.7" y="110.5">RXEN1</text>
<text x="161.7" y="112.3">RXEN2</text>
</g>
<g font-size="1.6" fill="#f00">
<text x="98.9" y="11.7">SH10 AUX1</text>
<text x="200.8" y="11.7">SLEEPMODE SH11</text>
<text x="98.9" y="13.5">SH10 AUX2</text>
<text x="98.9" y="15.4">SH10 AUX3</text>
<text x="98.9" y="17.2">SH10 AUX4</text>
<text x="199" y="15.4">SPIACLK</text>
<text x="199" y="17.2">SPIASDIO</text>
<text x="207" y="15.4">SH10,11</text>
<text x="207.9" y="17.2">SH10,11</text>
<text x="98.9" y="19">SH10 AUX5</text>
<text x="98.9" y="20.8">SH10 AUX6</text>
<text x="198.8" y="19">SPIASDO</text>
<text x="199" y="20.8">SPIASEN</text>
<text x="207.2" y="20.8">SH10,11</text>
<text x="207.2" y="19">SH10,11</text>
<text x="198.8" y="28.2">SPIBSDIO</text>
<text x="199" y="24.5">SPIBCLK</text>
<text x="199" y="26.4">SPIBSDO</text>
<text x="199" y="30">SPIBSEN</text>
<text x="207" y="24.5">SH10</text>
<text x="207.2" y="30">SH10</text>
<text x="207.4" y="26.4">SH10</text>
<text x="207.8" y="28.2">SH10</text>
<text x="89.6" y="31.8">SH11 FSPICLKA</text>
<text x="89.6" y="33.7">SH11 FSPICLKB</text>
<text x="89.6" y="35.5">SH11 FSPICLKC</text>
<text x="214.9" y="33.7">TCLK SH10</text>
<text x="214.9" y="35.5">TDI SH10</text>
<text x="89.6" y="37.3">SH11 FSPICLKD</text>
<text x="91.4" y="41">SH11 FSPIDA</text>
<text x="214.9" y="39.1">TMS SH10</text>
<text x="214.9" y="41">TRESET SH10</text>
<text x="237.7" y="37.3">TDO SH10</text>
<text x="91.4" y="42.8">SH11 FSPIDB</text>
<text x="91.4" y="44.6">SH11 FSPIDC</text>
<text x="91.4" y="46.5">SH11 FSPIDD</text>
<text x="197.1" y="44.6">SPIB2CLK</text>
<text x="197.1" y="46.5">SPIB2SDO</text>
<text x="206.1" y="44.6">SH10</text>
<text x="206.5" y="46.5">SH10</text>
<text x="76.1" y="51.9">SH11,19</text>
<text x="76.1" y="53.8">SH11,19</text>
<text x="83.6" y="51.9">GPIO1</text>
<text x="83.6" y="53.8">GPIO2</text>
<text x="197" y="48.3">SPIB2SDIO</text>
<text x="197.1" y="50.1">SPIB2SEN</text>
<text x="206.3" y="50.1">SH10</text>
<text x="206.8" y="48.3">SH10</text>
<text x="20.5" y="55.6">RESET</text>
<text x="98" y="55.6">SH11,19</text>
<text x="98" y="57.4">SH11,19</text>
<text x="98" y="59.3">SH11,19</text>
<text x="105.5" y="55.6">GPIO3</text>
<text x="105.5" y="57.4">GPIO4</text>
<text x="105.5" y="59.3">GPIO5</text>
<text x="98" y="61.1">SH11,19</text>
<text x="98" y="62.9">SH11,19</text>
<text x="100.4" y="64.7">SH11 GPIO8</text>
<text x="105.5" y="61.1">GPIO6</text>
<text x="105.5" y="62.9">GPIO7</text>
<text x="99.5" y="68.4">SH11 GPIO10</text>
<text x="99.5" y="70.2">SH11 GPIO11</text>
<text x="100.4" y="66.6">SH11 GPIO9</text>
<text x="250.2" y="68.4">SYNCBINP0</text>
<text x="250.2" y="70.2">SYNCBINM0</text>
<text x="261" y="68.4">SH11,19</text>
<text x="261.2" y="70.2">SH11,19</text>
<text x="9.5" y="75.5">FSPICLKA</text>
<text x="26" y="75.5">FSPICLKB</text>
<text x="44.2" y="75.5">FSPICLKC</text>
<text x="60.7" y="75.5">FSPICLKD</text>
<text x="99.5" y="72.1">SH11 GPIO12</text>
<text x="99.5" y="73.9">SH11 GPIO13</text>
<text x="99.5" y="75.7">SH11 GPIO14</text>
<text x="99.5" y="77.6">SH11 GPIO15</text>
<text x="99.5" y="79.4">SH11 GPIO16</text>
<text x="99.5" y="81.2">SH11 GPIO17</text>
<text x="99.5" y="83">SH11 GPIO18</text>
<text x="99.5" y="84.9">SH11 GPIO19</text>
<text x="99.5" y="86.7">SH11 GPIO20</text>
<text x="254.7" y="85">SYNCBINP1</text>
<text x="254.7" y="88.5">SYNCBINM1</text>
<text x="265.5" y="85">SH11,19</text>
<text x="265.7" y="88.5">SH11,19</text>
<text x="78.8" y="94">SH11 RXGSWAP</text>
<text x="187.5" y="94">ALARM1 SH11</text>
<text x="187.5" y="95.8">ALARM2 SH11</text>
<text x="9.5" y="99.3">FSPIDA</text>
<text x="26" y="99.3">FSPIDB</text>
<text x="44.2" y="99.3">FSPIDC</text>
<text x="60.7" y="99.3">FSPIDD</text>
<text x="177.4" y="101.3">FBTDD2</text>
<text x="255.7" y="100.4">SYNCBOUTP0</text>
<text x="268.1" y="100.4">SH11,19</text>
<text x="110.6" y="103.1">RXALNB SH11</text>
<text x="110.6" y="105">RXBLNB SH11</text>
<text x="110.6" y="106.8">RXCLNB SH11</text>
<text x="177.4" y="106.8">TXTDD2</text>
<text x="255.7" y="102.2">SYNCBOUTM0</text>
<text x="268.3" y="102.2">SH11,19</text>
<text x="88.3" y="113.9">AUX1</text>
<text x="106.4" y="113.8">SERDES_AMUX1</text>
<text x="110.6" y="108.6">RXDLNB SH11</text>
<text x="177.4" y="110.5">RXTDD1</text>
<text x="177.4" y="112.3">RXTDD2</text>
<text x="87.4" y="115.8">AUX4</text>
<text x="107.3" y="115.7">SERDES_AMUX2</text>
<text x="207.6" y="115">FBTDD1</text>
<text x="253.8" y="116.9">SYNCBOUTP1</text>
<text x="266.3" y="116.9">SH11,19</text>
<text x="207.6" y="121.4">TXTDD1</text>
<text x="253.8" y="120.5">SYNCBOUTM1</text>
<text x="266.4" y="120.5">SH11,19</text>
<text x="16.3" y="130.6">SH19 RESET_FPGA</text>
<text x="9.7" y="137.9">SH11 RESET_CPLD</text>
<text x="50.7" y="136.8">RESET</text>
<text x="99.3" y="137.9">RESET_FTDI</text>
<text x="110.4" y="137.9">SH10</text>
<text x="50.7" y="143.2">TXTDD1</text>
<text x="10.6" y="144.3">SH11 TXTDD1_CPLD</text>
<text x="10.6" y="148.9">SH11 TXTDD2_CPLD</text>
<text x="51.6" y="147.8">TXTDD2</text>
<text x="98.4" y="144.3">TXTDD_FPGA SH9,19</text>
<text x="99.3" y="148.9">TXTDD_FPGA SH9,19</text>
<text x="9.7" y="153.4">SH11 RXTDD1_CPLD</text>
<text x="50.7" y="152.3">RXTDD1</text>
<text x="98.4" y="153.4">RXTDD_FPGA SH9,19</text>
<text x="10.6" y="158.9">SH11 RXTDD2_CPLD</text>
<text x="51.6" y="157.8">RXTDD2</text>
<text x="99.3" y="158.9">RXTDD_FPGA SH9,19</text>
<text x="10.6" y="164.4">SH11 FBTDD1_CPLD</text>
<text x="51.6" y="163.3">FBTDD1</text>
<text x="51.6" y="167.9">FBTDD2</text>
<text x="99.3" y="164.4">FBTDD_FPGA</text>
<text x="111.4" y="164.4">SH9,19</text>
<text x="10.6" y="169">SH11 FBTDD2_CPLD</text>
<text x="99.3" y="169">FBTDD_FPGA</text>
<text x="111.4" y="169">SH9,19</text>
</g>
<g font-size="1.6" fill="#000080">
<text x="132.6" y="8.8">U1D</text>
<text x="182.9" y="10.6">0</text>
<text x="189.8" y="10.6">R156</text>
<text x="180.1" y="28.9">R42</text>
<text x="181" y="25.3">R33</text>
<text x="189.3" y="28.9">0</text>
<text x="190.2" y="25.3">0</text>
<text x="66.7" y="35.3">R40</text>
<text x="115.2" y="32.6">49.9</text>
<text x="115.2" y="30.7">49.9</text>
<text x="115.2" y="34.4">49.9</text>
<text x="122.2" y="32.6">R159</text>
<text x="122.2" y="30.7">R155</text>
<text x="122.2" y="34.4">R201</text>
<text x="45.7" y="40.8">R90</text>
<text x="66.7" y="37.5">1k</text>
<text x="115.2" y="41.7">49.9</text>
<text x="115.2" y="36.2">49.9</text>
<text x="115.2" y="39.9">49.9</text>
<text x="122.2" y="41.7">R169</text>
<text x="122.2" y="36.2">R172</text>
<text x="122.2" y="39.9">R192</text>
<text x="181.9" y="39.9">0</text>
<text x="181.9" y="36.2">0</text>
<text x="189.3" y="39.9">R258</text>
<text x="189.3" y="36.2">R104</text>
<text x="229.5" y="39.5">SMD PAD</text>
<text x="31.8" y="43.3">SW1</text>
<text x="45.7" y="42.6">10k</text>
<text x="115.2" y="45.4">49.9</text>
<text x="115.2" y="43.5">49.9</text>
<text x="122.2" y="45.4">R121</text>
<text x="122.2" y="43.5">R193</text>
<text x="181.9" y="45.4">R39</text>
<text x="190.2" y="45.4">0</text>
<text x="230.2" y="43.2">TP17</text>
<text x="32.9" y="52.7">R91</text>
<text x="61.8" y="51.8">R43</text>
<text x="63.1" y="53.6">1k</text>
<text x="69.5" y="51.8">R45</text>
<text x="69.5" y="53.6">1k</text>
<text x="92.4" y="50.8">R189</text>
<text x="92.4" y="52.7">R182</text>
<text x="103.3" y="50.8">0</text>
<text x="103.3" y="52.7">0</text>
<text x="11.2" y="54.5">R97</text>
<text x="11.2" y="56.7">100</text>
<text x="32.9" y="58.2">1k</text>
<text x="48.5" y="59.1">C131</text>
<text x="48.5" y="60.9">.001uF</text>
<text x="223.1" y="62.7">R220</text>
<text x="223.6" y="67.3">100</text>
<text x="234.6" y="76.1">R224</text>
<text x="244.1" y="74.6">R223</text>
<text x="244.1" y="76.5">0</text>
<text x="12.1" y="81">R152</text>
<text x="12.1" y="83.2">100</text>
<text x="28.5" y="81.9">R162</text>
<text x="46.8" y="81.9">R206</text>
<text x="63.3" y="81.9">R180</text>
<text x="218.5" y="82.8">R227</text>
<text x="236.8" y="80.1">0</text>
<text x="246" y="82.1">R235</text>
<text x="28.5" y="84.1">100</text>
<text x="46.8" y="84.1">100</text>
<text x="63.3" y="84.1">100</text>
<text x="185.6" y="87.4">TP18</text>
<text x="185.6" y="89.3">TP15</text>
<text x="218.5" y="86.5">100</text>
<text x="246.9" y="89.3">0</text>
<text x="247.8" y="85.6">0</text>
<text x="96.9" y="92.9">R130</text>
<text x="107.9" y="92.9">0</text>
<text x="224" y="94.7">R237</text>
<text x="246" y="91.3">R236</text>
<text x="223.6" y="98.4">100</text>
<text x="243.2" y="98.4">R228</text>
<text x="250.5" y="98.4">0</text>
<text x="12.1" y="105.7">R190</text>
<text x="12.1" y="107.9">100</text>
<text x="28.5" y="105.7">R163</text>
<text x="28.5" y="107.9">100</text>
<text x="46.8" y="105.7">R191</text>
<text x="46.8" y="107.9">100</text>
<text x="63.3" y="104.8">R119</text>
<text x="63.3" y="107">100</text>
<text x="84.1" y="102.1">TP16</text>
<text x="84.1" y="103.9">TP20</text>
<text x="84.1" y="107.5">TP21</text>
<text x="84.1" y="105.7">TP19</text>
<text x="234.4" y="107.9">R241</text>
<text x="243.2" y="103.9">R231</text>
<text x="244.1" y="107.5">R240</text>
<text x="250.5" y="103.9">0</text>
<text x="93.3" y="113.9">0</text>
<text x="95.6" y="113">R336</text>
<text x="192" y="113.9">0</text>
<text x="199" y="113.9">R136</text>
<text x="236.8" y="112.1">0</text>
<text x="244.1" y="109.4">0</text>
<text x="93.3" y="115.8">0</text>
<text x="95.6" y="118.5">R356</text>
<text x="221.3" y="114.9">R243</text>
<text x="221.3" y="118.5">100</text>
<text x="101.5" y="120.4">TP4</text>
<text x="101.5" y="122.2">TP1</text>
<text x="133.5" y="121.3">AFE7920</text>
<text x="192.9" y="120.4">0</text>
<text x="199.9" y="120.4">R148</text>
<text x="36.6" y="129.5">R93</text>
<text x="47.5" y="129.5">0</text>
<text x="36.6" y="136.8">R95</text>
<text x="47.5" y="136.8">0</text>
<text x="69.5" y="135.9">R94</text>
<text x="76.8" y="135.9">0</text>
<text x="35.6" y="143.2">R147</text>
<text x="46.6" y="143.2">0</text>
<text x="67.6" y="143.2">R149</text>
<text x="78.6" y="143.2">0</text>
<text x="36.6" y="147.8">R151</text>
<text x="47.5" y="147.8">0</text>
<text x="67.6" y="147.8">R150</text>
<text x="79.5" y="147.8">0</text>
<text x="35.6" y="152.4">R146</text>
<text x="46.6" y="152.4">0</text>
<text x="67.6" y="152.4">R143</text>
<text x="78.6" y="152.4">0</text>
<text x="36.6" y="157.8">R194</text>
<text x="47.5" y="157.8">0</text>
<text x="68.6" y="157.8">R198</text>
<text x="79.5" y="157.8">0</text>
<text x="36.6" y="163.3">R137</text>
<text x="36.6" y="167.9">R141</text>
<text x="47.5" y="163.3">0</text>
<text x="47.5" y="167.9">0</text>
<text x="68.6" y="167.9">R138</text>
<text x="68.6" y="163.3">R135</text>
<text x="79.5" y="167.9">0</text>
<text x="79.5" y="163.3">0</text>
</g>
<g font-size="1.6">
<text x="59.4" y="29.8">VDDA_GPIO_1p8</text>
<text x="38.4" y="30.7">VDDA_GPIO_1p8</text>
<text x="184.7" y="36.2">DNI</text>
<text x="229.7" y="41.7">TDO</text>
<text x="28.9" y="47.8">1</text>
<text x="31.1" y="45.2">RESET</text>
<text x="37.8" y="47.8">3</text>
<text x="28.9" y="50.3">2</text>
<text x="37.8" y="50.3">4</text>
<text x="62.2" y="55.4">DNI</text>
<text x="61.3" y="63.4">Note:</text>
<text x="61.3" y="65.1">Adjust BITST0 and BIST1 to access</text>
<text x="6.4" y="67.7">GND</text>
<text x="44.8" y="68.6">GND</text>
<text x="61.3" y="66.7">BIST mode and normal mode</text>
<text x="61.3" y="68.3">accordingly</text>
<text x="224" y="69.1">DNI</text>
<text x="235" y="78.3">DNI</text>
<text x="244.1" y="78.3">DNI</text>
<text x="11.9" y="84.7">DNI</text>
<text x="28.3" y="85.6">DNI</text>
<text x="46.6" y="85.6">DNI</text>
<text x="63.1" y="85.6">DNI</text>
<text x="192.4" y="88.3">ALARM1</text>
<text x="218.5" y="88.3">DNI</text>
<text x="7.3" y="93.3">GND</text>
<text x="23.8" y="94.2">GND</text>
<text x="42.1" y="94.2">GND</text>
<text x="58.5" y="94.2">GND</text>
<text x="192.4" y="90.2">ALARM2</text>
<text x="224" y="100.2">DNI</text>
<text x="75" y="103">RXALNB</text>
<text x="75" y="104.8">RXBLNB</text>
<text x="75" y="106.6">RXCLNB</text>
<text x="11.9" y="109.4">DNI</text>
<text x="28.3" y="109.4">DNI</text>
<text x="46.6" y="109.4">DNI</text>
<text x="63.1" y="108.5">DNI</text>
<text x="75" y="108.5">RXDLNB</text>
<text x="234.8" y="110.1">DNI</text>
<text x="244.1" y="111.2">DNI</text>
<text x="7.3" y="117.1">GND</text>
<text x="23.8" y="117.1">GND</text>
<text x="42.1" y="117.1">GND</text>
<text x="58.5" y="117.1">GND</text>
<text x="85.9" y="121.3">SERDES_AMUX1</text>
<text x="85.9" y="123.1">SERDES_AMUX2</text>
<text x="221.3" y="120.4">DNI</text>
<text x="42.1" y="132.2">DNI</text>
<text x="41.1" y="139.6">DNI</text>
<text x="73.2" y="142.3">DNI</text>
<text x="74.1" y="146.9">DNI</text>
<text x="73.2" y="151.4">DNI</text>
<text x="74.1" y="156.9">DNI</text>
<text x="74.1" y="167">DNI</text>
<text x="74.1" y="162.4">DNI</text>
<text x="209.4" y="163.3">Title</text>
<text x="237.7" y="165.1">IOs</text>
<text x="209.4" y="168.8">Size</text>
<text x="211.2" y="170.6">B</text>
<text x="216.7" y="168.8">Document Number</text>
<text x="269.7" y="168.8">Rev</text>
<text x="209.4" y="174.3">Date:</text>
<text x="214.9" y="174.3">Wednesday, September 25, 2019</text>
<text x="246" y="174.3">Sheet</text>
<text x="255.1" y="174.3">9</text>
<text x="260.6" y="174.3">of</text>
<text x="267" y="174.3">32</text>
</g>
<g font-size="1.3">
<text x="29.3" y="1.4">5</text>
<text x="84.1" y="1.4">4</text>
<text x="139" y="1.4">3</text>
<text x="193.8" y="1.4">2</text>
<text x="248.7" y="1.4">1</text>
<text x=".5" y="24.7">D</text>
<text x="276.6" y="24.7">D</text>
<text x=".5" y="68.2">C</text>
<text x="276.6" y="68.2">C</text>
<text x=".5" y="111.6">B</text>
<text x="276.6" y="111.6">B</text>
<text x=".5" y="155">A</text>
<text x="276.6" y="155">A</text>
<text x="29.3" y="176.9">5</text>
<text x="84.1" y="176.9">4</text>
<text x="139" y="176.9">3</text>
<text x="193.8" y="176.9">2</text>
<text x="248.7" y="176.9">1</text>
</g>
</svg>
